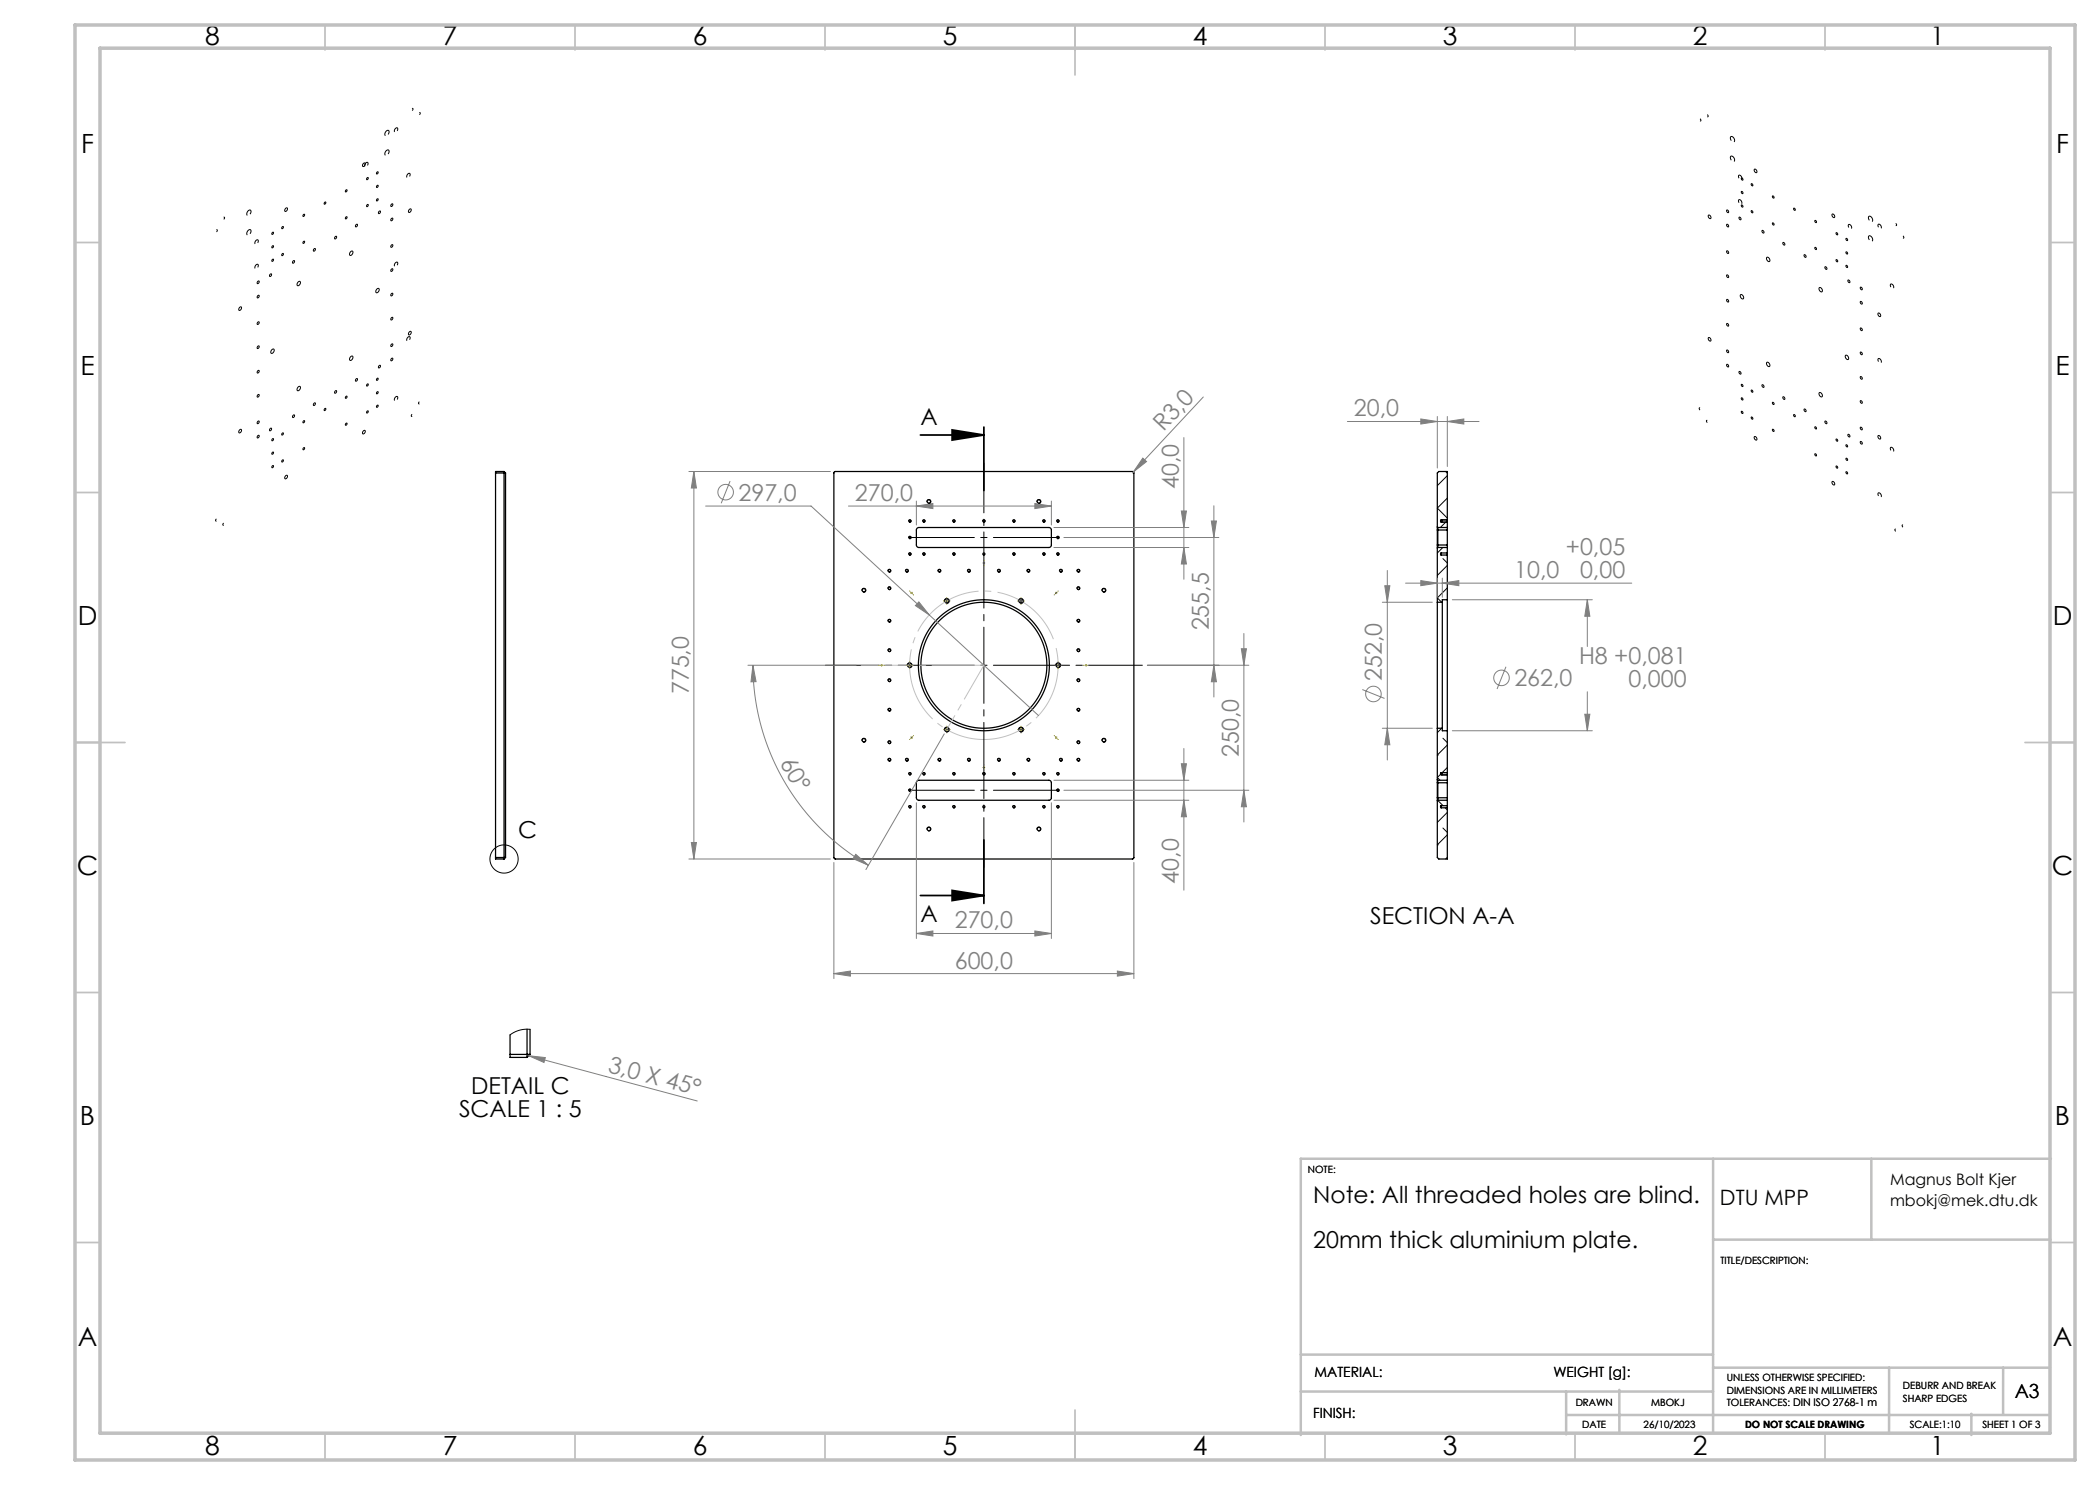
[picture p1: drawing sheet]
<svg xmlns="http://www.w3.org/2000/svg" width="420mm" height="297mm" viewBox="0 0 420 297" stroke-linecap="round" stroke-linejoin="round" font-family="sans-serif">
<g fill="none" stroke="#000" stroke-width=".25">
<path d="M99.1 94.6v76.9M99.1 94.6h2M100.8 94.3v77.5M100.8 94.3h-1.7v.3M100.8 94.3l.3 .3M101.1 94.6v76.9M166.9 94.4l59.6-.1 .2 .1 .1 77.1-.2 .3h-59.5l-.3-.1zM183.4 105.6l.4-.1h26.1l.4 .4v3.2l-.2 .3-.3 .1h-26.1l-.3-.1-.1-.4v-3zM287.5 105.4v.6M287.5 109v.6M287.5 106v3M287.5 109.6v10.9"/>
<path d="M287.5 105.4l.1 .1M287.5 106h2M287.5 109h2M287.6 105.5v4M287.6 105.5h1.9M287.6 109.5h1.9M287.6 109.5l-.1 .1M288.2 110.6v.4M288.2 104v.4M288.2 104h1.3M288.2 104l-.1 .2 .1 .2M288.2 104.4h1.3"/>
<path d="M288.2 110.6h1.3M288.2 110.6l-.1 .2 .1 .2M288.2 111h1.3M288.5 104v.5M289.5 104v.4M289.5 110.6v.4M289.5 120v26.2M289.5 109v.5M289.5 105.5v.5M289.5 104v-9.7h-1.7l-.3 .3v10.8M289.5 104.4v1.1M289.5 106v3"/>
<path d="M289.5 109.5v1.1M289.5 111v9M289.5 120h-1v.5M287.5 120.5v25.2M287.5 120.5h1M288.5 120.5v25.2M183.4 156.2l.4-.1h26.1l.4 .4v3.1l-.2 .3-.3 .2-26.1-.1-.3-.1-.1-.3v-3zM287.5 156v.6M287.5 159.6v.6M287.5 156l.1 .1M287.5 145.7v10.3M287.5 156.6v3"/>
<path d="M287.5 145.7h1M287.5 156.6h2M287.5 159.6h2M287.6 156.1v4M287.6 156.1h1.9M288.2 154.5v.5M288.2 154.5h1.3M288.2 154.5l-.1 .3 .1 .2M288.2 155h1.3M288.5 145.7v.5h1M288.5 154.5v.5M289.5 154.5v.5"/>
<path d="M289.5 156.1v.5M289.5 159.6v.5M289.5 146.2v8.3M289.5 155v1.1M289.5 156.6v3M99.1 171.5v.3h1.7M99.1 171.5h2M101.1 171.5l-.3 .3M287.5 160.2v11.3l.3 .3h1.7v-10.2M287.6 160.1h1.9M287.6 160.1l-.1 .1M288.2 161.1v.5"/>
<path d="M288.2 161.1l-.1 .3 .1 .2M288.2 161.6h1.3M288.2 161.1h1.3M289.5 161.1v.5M289.5 160.1v1M102 210.9v.6h3.4M102 210.9h4M102 207v3.9M105.4 205.8v5.7M106 210.9l-.6 .6M106 205.9v5"/>
<circle cx="172.8" cy="118.1" r=".34"/>
<circle cx="177.9" cy="117.7" r=".25"/>
<circle cx="177.9" cy="114.2" r=".25"/>
<circle cx="181.4" cy="114.2" r=".25"/>
<circle cx="182" cy="107.5" r=".21"/>
<circle cx="182" cy="104.2" r=".21"/>
<circle cx="182" cy="110.8" r=".21"/>
<circle cx="184.8" cy="104.2" r=".21"/>
<circle cx="184.8" cy="110.8" r=".21"/>
<circle cx="185.8" cy="100.3" r=".34"/>
<circle cx="187.9" cy="114.2" r=".25"/>
<circle cx="190.8" cy="104.2" r=".21"/>
<circle cx="190.8" cy="110.8" r=".21"/>
<circle cx="193.8" cy="114.2" r=".25"/>
<circle cx="196.8" cy="104.2" r=".21"/>
<circle cx="196.8" cy="110.8" r=".21"/>
<circle cx="199.8" cy="114.2" r=".25"/>
<circle cx="202.8" cy="104.2" r=".21"/>
<circle cx="202.8" cy="110.8" r=".21"/>
<circle cx="205.7" cy="114.2" r=".25"/>
<circle cx="207.8" cy="100.3" r=".34"/>
<circle cx="208.8" cy="104.2" r=".21"/>
<circle cx="208.8" cy="110.8" r=".21"/>
<circle cx="211.6" cy="107.5" r=".21"/>
<circle cx="211.6" cy="104.2" r=".21"/>
<circle cx="211.6" cy="110.8" r=".21"/>
<circle cx="212.2" cy="114.2" r=".25"/>
<circle cx="215.7" cy="117.7" r=".25"/>
<circle cx="215.7" cy="114.2" r=".25"/>
<circle cx="220.8" cy="118.1" r=".34"/>
<circle cx="177.9" cy="124.2" r=".25"/>
<circle cx="177.9" cy="130.1" r=".25"/>
<circle cx="177.9" cy="136.1" r=".25"/>
<circle cx="181.9" cy="133.1" r=".41"/>
<circle cx="189.4" cy="120.2" r=".42"/>
<circle cx="196.8" cy="133.1" r="12.6"/>
<circle cx="196.8" cy="133.1" r="13.1"/>
<circle cx="204.2" cy="120.2" r=".42"/>
<circle cx="211.6" cy="133.1" r=".41"/>
<circle cx="215.7" cy="130.1" r=".25"/>
<circle cx="215.7" cy="124.2" r=".25"/>
<circle cx="215.7" cy="136.1" r=".25"/>
<circle cx="172.8" cy="148.1" r=".34"/>
<circle cx="177.9" cy="148.5" r=".25"/>
<circle cx="177.9" cy="152" r=".25"/>
<circle cx="177.9" cy="142" r=".25"/>
<circle cx="181.4" cy="152" r=".25"/>
<circle cx="182" cy="154.8" r=".21"/>
<circle cx="182" cy="158.1" r=".21"/>
<circle cx="184.8" cy="154.8" r=".21"/>
<circle cx="187.9" cy="152" r=".25"/>
<circle cx="189.4" cy="145.9" r=".42"/>
<circle cx="190.8" cy="154.8" r=".21"/>
<circle cx="193.8" cy="152" r=".25"/>
<circle cx="196.8" cy="154.8" r=".21"/>
<circle cx="199.8" cy="152" r=".25"/>
<circle cx="202.8" cy="154.8" r=".21"/>
<circle cx="204.2" cy="145.9" r=".42"/>
<circle cx="205.7" cy="152" r=".25"/>
<circle cx="208.8" cy="154.8" r=".21"/>
<circle cx="211.6" cy="154.8" r=".21"/>
<circle cx="211.6" cy="158.1" r=".21"/>
<circle cx="212.2" cy="152" r=".25"/>
<circle cx="215.7" cy="148.5" r=".25"/>
<circle cx="215.7" cy="152" r=".25"/>
<circle cx="215.7" cy="142" r=".25"/>
<circle cx="220.8" cy="148.1" r=".34"/>
<circle cx="182" cy="161.4" r=".21"/>
<circle cx="184.8" cy="161.4" r=".21"/>
<circle cx="185.8" cy="165.8" r=".34"/>
<circle cx="190.8" cy="161.4" r=".21"/>
<circle cx="196.8" cy="161.4" r=".21"/>
<circle cx="202.8" cy="161.4" r=".21"/>
<circle cx="207.8" cy="165.8" r=".34"/>
<circle cx="208.8" cy="161.4" r=".21"/>
<circle cx="211.6" cy="161.4" r=".21"/>
</g>
<g fill="none" stroke="#000" stroke-width=".2">
<path d="M69.2 38a.17 .17 0 0 1 .2 .1 .17 .17 0 0 1-.1 .2 .17 .17 0 0 1-.2-.1zM72.7 32.7l.1-.1a.35 .35 0 0 1 .3 .5 .35 .35 0 0 1-.5 .2l-.1-.3zM73.4 35.6a.17 .17 0 0 1 .2 .1 .17 .17 0 0 1-.1 .2 .17 .17 0 0 1-.2-.1zM75.4 37.1a.17 .17 0 0 1 .2 .1 .17 .17 0 0 1-.1 .2 .17 .17 0 0 1-.2-.1zM75.4 39.8a.17 .17 0 0 1 .2 .1 .17 .17 0 0 1-.1 .2 .17 .17 0 0 1-.2-.1zM75.4 34.4a.17 .17 0 0 1 .2 .1 .17 .17 0 0 1-.1 .2 .17 .17 0 0 1-.2 0zM348.3 38.3h.1a.22 .22 0 0 1 .3 .2 .22 .22 0 0 1-.3 .2 .22 .22 0 0 1-.2-.3zM348.3 35.6h.1a.22 .22 0 0 1 .3 .2 .22 .22 0 0 1-.3 .2 .22 .22 0 0 1-.2-.3zM350.3 36.7l.1 .1a.22 .22 0 0 1 .3 .2 .22 .22 0 0 1-.3 .2 .22 .22 0 0 1-.2-.3zM350.9 33.8a.38 .38 0 0 1 .4 .3 .38 .38 0 0 1-.1 .4l-.3-.2zM354.5 39.2h.1a.22 .22 0 0 1 .3 .2 .22 .22 0 0 1-.3 .2 .22 .22 0 0 1-.1-.3zM51.6 56.3a.22 .22 0 0 1 .3 .1 .22 .22 0 0 1-.2 .3l-.3-.1z"/>
<path d="M51.6 59.1a.22 .22 0 0 1 .2 .3 .22 .22 0 0 1-.4 0zM54.1 54.8a.25 .25 0 0 1 .2 .3 .25 .25 0 0 1-.4 .2zM54.5 49.2a.17 .17 0 0 1 .2 .1 .17 .17 0 0 1-.1 .2 .17 .17 0 0 1-.2-.1zM54.5 46.5a.17 .17 0 0 1 .2 .1 .17 .17 0 0 1-.1 .2 .17 .17 0 0 1-.2-.1zM54.5 51.9a.17 .17 0 0 1 .2 .1 .17 .17 0 0 1-.1 .2 .17 .17 0 0 1-.2-.1zM56.5 45.4a.17 .17 0 0 1 .2 .1 .17 .17 0 0 1-.2 .2 .17 .17 0 0 1-.2-.1zM56.5 50.7a.17 .17 0 0 1 .2 .2 .17 .17 0 0 1-.2 .2 .17 .17 0 0 1-.2-.1zM57.1 41.7l.1-.1a.35 .35 0 0 1 .3 .4 .35 .35 0 0 1-.5 .3l-.1-.3zM58.7 52.2a.25 .25 0 0 1 .2 .3 .25 .25 0 0 1-.4 .1zM59.6 56.4l.1-.1a.28 .28 0 0 1 .4 .1 .28 .28 0 0 1-.1 .4 .33 .33 0 0 1-.5 .3 .33 .33 0 0 1 0-.5zM60.7 48.3a.17 .17 0 0 1 .2 .1 .17 .17 0 0 1-.1 .2 .17 .17 0 0 1-.2-.1zM60.7 42.9a.17 .17 0 0 1 .2 .1 .17 .17 0 0 1-.1 .2 .17 .17 0 0 1-.2-.1z"/>
<path d="M62.8 49.8a.25 .25 0 0 1 .3 .3 .25 .25 0 0 1-.4 .1zM64.9 40.5a.17 .17 0 0 1 .2 .1 .17 .17 0 0 1-.1 .2 .17 .17 0 0 1-.2-.1zM67.1 47.3a.25 .25 0 0 1 .2 .3 .25 .25 0 0 1-.4 .1zM69.2 43.4a.17 .17 0 0 1 .2 .1 .17 .17 0 0 1-.1 .2 .17 .17 0 0 1-.2-.1zM70.1 50.3h.1a.29 .29 0 0 1 .4 .1 .29 .29 0 0 1-.1 .4 .33 .33 0 0 1-.5 .3 .33 .33 0 0 1 0-.6zM71.2 44.9a.25 .25 0 0 1 .3 .3 .25 .25 0 0 1-.4 .1zM73.4 40.9a.17 .17 0 0 1 .2 .2 .17 .17 0 0 1-.1 .2 .17 .17 0 0 1-.2-.1zM75.4 57.8l.1-.1a.29 .29 0 0 1 .4 .1 .29 .29 0 0 1-.2 .4 .33 .33 0 0 1-.5 .3 .33 .33 0 0 1 .1-.6zM75.8 42.3l.1-.1a.22 .22 0 0 1 .1 .3 .22 .22 0 0 1-.3 .1zM78.3 49a.25 .25 0 0 1 .3 .3 .25 .25 0 0 1-.4 .1zM78.3 58.7a.25 .25 0 0 1 .3 .3 .25 .25 0 0 1-.4 .1zM78.3 43.7a.22 .22 0 0 1 .3 .1 .22 .22 0 0 1-.2 .3 .18 .18 0 0 1-.3 0 .18 .18 0 0 1 .1-.3z"/>
<path d="M78.3 53.8a.22 .22 0 0 1 .3 .1 .22 .22 0 0 1-.2 .3 .18 .18 0 0 1-.3 0 .18 .18 0 0 1 .1-.3zM78.3 40.8a.25 .25 0 0 1 .3 .3 .25 .25 0 0 1-.4 .2zM81.8 41.9l.2-.1a.35 .35 0 0 1 .3 .4 .35 .35 0 0 1-.5 .3l-.1-.3zM341.7 43a.38 .38 0 0 1 .4 .3 .38 .38 0 0 1-.1 .4l-.3-.3zM345.3 42a.25 .25 0 0 1 .4 .2 .25 .25 0 0 1-.2 .3zM345.3 44.9a.25 .25 0 0 1 .4 .1 .25 .25 0 0 1-.2 .4zM345.3 50.2a.25 .25 0 0 1 .4 .1 .25 .25 0 0 1-.2 .4zM345.3 59.9a.25 .25 0 0 1 .4 .2 .25 .25 0 0 1-.2 .3zM345.3 55a.25 .25 0 0 1 .4 .2 .25 .25 0 0 1-.2 .3zM347.8 43.5a.25 .25 0 0 1 .4 .1 .25 .25 0 0 1-.2 .3zM348.1 59a.46 .46 0 0 1 .5 .2 .46 .46 0 0 1-.1 .6l-.4-.4zM348.3 41h.1a.22 .22 0 0 1 .3 .2 .22 .22 0 0 1-.3 .2 .22 .22 0 0 1-.2-.3z"/>
<path d="M350.3 42.1h.1a.22 .22 0 0 1 .3 .3 .22 .22 0 0 1-.3 .2 .22 .22 0 0 1-.2-.3zM352.4 46.1a.25 .25 0 0 1 .4 .2 .25 .25 0 0 1-.2 .3zM353.4 51.5a.49 .49 0 0 1 .5 .2 .49 .49 0 0 1-.1 .6l-.4-.3zM354.5 44.6h.1a.22 .22 0 0 1 .3 .2 .22 .22 0 0 1-.3 .2 .22 .22 0 0 1-.1-.3zM356.6 48.5a.25 .25 0 0 1 .3 .2 .25 .25 0 0 1-.1 .3zM358.8 41.6h.1a.22 .22 0 0 1 .2 .3 .22 .22 0 0 1-.2 .2 .22 .22 0 0 1-.2-.3zM360.8 51a.25 .25 0 0 1 .4 .1 .25 .25 0 0 1-.2 .3zM363 49.5h.1a.22 .22 0 0 1 .3 .2 .22 .22 0 0 1-.3 .2 .22 .22 0 0 1-.1-.3zM363 44.1h.1a.22 .22 0 0 1 .3 .2 .22 .22 0 0 1-.3 .2 .22 .22 0 0 1-.1-.3zM363.9 57.5a.49 .49 0 0 1 .5 .3 .49 .49 0 0 1-.1 .6l-.4-.3zM365 53.4a.25 .25 0 0 1 .3 .1 .25 .25 0 0 1-.1 .4zM366.4 42.8a.38 .38 0 0 1 .5 .3 .38 .38 0 0 1-.2 .4l-.3-.3z"/>
<path d="M367.2 46.5h.2a.22 .22 0 0 1 .2 .3 .22 .22 0 0 1-.2 .2 .22 .22 0 0 1-.2-.3zM367.2 51.9h.2a.22 .22 0 0 1 .2 .3 .22 .22 0 0 1-.2 .2 .22 .22 0 0 1-.2-.3zM369.2 50.4h.2a.22 .22 0 0 1 .2 .2 .22 .22 0 0 1-.3 .2 .22 .22 0 0 1-.1-.3zM369.2 53.1h.2a.22 .22 0 0 1 .2 .2 .22 .22 0 0 1-.3 .2 .22 .22 0 0 1-.1-.3zM369.2 47.7h.2a.22 .22 0 0 1 .2 .2 .22 .22 0 0 1-.3 .2 .22 .22 0 0 1-.1-.3zM369.6 56a.25 .25 0 0 1 .3 .2 .25 .25 0 0 1-.1 .3zM372.1 57.5a.25 .25 0 0 1 .3 .1 .25 .25 0 0 1-.1 .3zM47.9 61.5l.1-.1a.35 .35 0 0 1 .3 .4 .35 .35 0 0 1-.4 .3l-.2-.2zM51.6 64.4a.22 .22 0 0 1 .2 .3 .22 .22 0 0 1-.4 0zM51.6 74.1a.25 .25 0 0 1 .2 .4 .25 .25 0 0 1-.3 .1zM51.6 79v-.1a.22 .22 0 0 1 .2 .3 .22 .22 0 0 1-.4 .1zM51.6 69.2a.22 .22 0 0 1 .3 .2 .22 .22 0 0 1-.2 .2h-.3z"/>
<path d="M54.4 70l.1-.2a.31 .31 0 0 1 .4 .2 .31 .31 0 0 1-.2 .4l-.2 .2a.29 .29 0 0 1-.4-.1 .29 .29 0 0 1 .1-.4zM59.6 77.4l.1-.1a.3 .3 0 0 1 .4 .2 .3 .3 0 0 1-.1 .4l-.2 .2a.29 .29 0 0 1-.4-.1 .29 .29 0 0 1 .1-.4zM67.1 78.2a.25 .25 0 0 1 .2 .3 .25 .25 0 0 1-.4 .1zM69.2 79.3a.17 .17 0 0 1 .2 .1 .17 .17 0 0 1-.1 .2 .17 .17 0 0 1-.2-.1zM70.2 71.3a.3 .3 0 0 1 .4 .1 .3 .3 0 0 1-.1 .4 .34 .34 0 0 1-.5 .2 .34 .34 0 0 1 0-.5zM71.2 75.8a.22 .22 0 0 1 .4 .1 .22 .22 0 0 1-.3 .3 .18 .18 0 0 1-.2 0 .18 .18 0 0 1 0-.3zM73.4 76.8a.17 .17 0 0 1 .2 .2 .17 .17 0 0 1-.1 .2 .17 .17 0 0 1-.2-.1zM75.4 78.4a.17 .17 0 0 1 .2 .1 .17 .17 0 0 1-.1 .2 .17 .17 0 0 1-.2-.1zM75.4 75.7a.17 .17 0 0 1 .2 .1 .17 .17 0 0 1-.1 .2 .17 .17 0 0 1-.2-.1zM75.8 73.1h.1a.22 .22 0 0 1 .1 .3 .22 .22 0 0 1-.3 0zM78.3 71.7a.25 .25 0 0 1 .3 .3 .25 .25 0 0 1-.4 .1zM78.3 68.8a.25 .25 0 0 1 .3 .3 .25 .25 0 0 1-.4 .2z"/>
<path d="M78.3 63.5a.25 .25 0 0 1 .3 .3 .25 .25 0 0 1-.4 .2zM81.8 66.4l.2-.1a.35 .35 0 0 1 .3 .4 .35 .35 0 0 1-.5 .3l-.1-.3zM341.7 67.5a.38 .38 0 0 1 .4 .3 .38 .38 0 0 1-.1 .4l-.3-.3zM345.3 64.7a.25 .25 0 0 1 .4 .2 .25 .25 0 0 1-.2 .3zM345.3 70a.25 .25 0 0 1 .4 .2 .25 .25 0 0 1-.2 .3zM345.3 72.9a.25 .25 0 0 1 .4 .1 .25 .25 0 0 1-.2 .4zM347.8 74.3a.25 .25 0 0 1 .4 .2 .25 .25 0 0 1-.2 .3zM348.3 79.6h.1a.22 .22 0 0 1 .3 .2 .22 .22 0 0 1-.3 .2 .22 .22 0 0 1-.2-.3zM348.3 76.9h.1a.22 .22 0 0 1 .3 .2 .22 .22 0 0 1-.3 .2 .22 .22 0 0 1-.2-.3zM350.3 78h.1a.22 .22 0 0 1 .3 .3 .22 .22 0 0 1-.3 .2 .22 .22 0 0 1-.2-.3zM352.4 77a.25 .25 0 0 1 .4 .1 .25 .25 0 0 1-.2 .4zM353.4 72.5a.48 .48 0 0 1 .5 .3 .48 .48 0 0 1-.1 .5l-.5-.4z"/>
<path d="M356.6 79.4a.25 .25 0 0 1 .3 .1 .25 .25 0 0 1-.1 .4zM363.9 78.5a.49 .49 0 0 1 .5 .3 .49 .49 0 0 1-.1 .6l-.5-.4zM369.1 71.1a.49 .49 0 0 1 .5 .2 .49 .49 0 0 1-.1 .6l-.4-.4zM372.1 65.6a.25 .25 0 0 1 .3 .2 .25 .25 0 0 1-.1 .3zM372.1 75.3a.25 .25 0 0 1 .3 .2 .25 .25 0 0 1-.1 .3zM372.1 60.3a.25 .25 0 0 1 .3 .2 .25 .25 0 0 1-.1 .3zM372.1 70.4a.25 .25 0 0 1 .3 .2 .25 .25 0 0 1-.1 .3zM375.6 62.6a.38 .38 0 0 1 .5 .3 .38 .38 0 0 1-.2 .4l-.3-.3zM47.9 86l.1-.1a.35 .35 0 0 1 .3 .4 .35 .35 0 0 1-.4 .3l-.2-.2zM51.6 84.3v-.1a.22 .22 0 0 1 .2 .4 .22 .22 0 0 1-.4 0zM51.6 87.1a.22 .22 0 0 1 .3 .2 .22 .22 0 0 1-.2 .2h-.3zM54.1 85.7a.25 .25 0 0 1 .2 .3 .25 .25 0 0 1-.4 .1z"/>
<path d="M54.5 90.5a.17 .17 0 0 1 .2 .1 .17 .17 0 0 1-.1 .2 .17 .17 0 0 1-.2-.1zM54.5 87.8a.17 .17 0 0 1 .2 .1 .17 .17 0 0 1-.1 .2 .17 .17 0 0 1-.2-.1zM54.5 93.2a.17 .17 0 0 1 .2 .1 .17 .17 0 0 1-.1 .2 .17 .17 0 0 1-.2-.1zM56.5 86.6a.17 .17 0 0 1 .2 .2 .17 .17 0 0 1-.2 .2 .17 .17 0 0 1-.2-.1zM56.5 92a.17 .17 0 0 1 .2 .1 .17 .17 0 0 1-.2 .2 .17 .17 0 0 1-.2 0zM57.1 95.2l.1-.1a.35 .35 0 0 1 .3 .4 .35 .35 0 0 1-.5 .3l-.1-.3zM58.7 83a.25 .25 0 0 1 .2 .4 .25 .25 0 0 1-.4 .1zM60.7 84.2a.17 .17 0 0 1 .2 .1 .17 .17 0 0 1-.1 .2 .17 .17 0 0 1-.2-.1zM60.7 89.6a.17 .17 0 0 1 .2 .1 .17 .17 0 0 1-.1 .2 .17 .17 0 0 1-.2-.1zM62.8 80.6a.25 .25 0 0 1 .3 .3 .25 .25 0 0 1-.4 .2zM64.9 81.7a.17 .17 0 0 1 .2 .2 .17 .17 0 0 1-.1 .2 .17 .17 0 0 1-.2-.1zM69.2 84.7a.17 .17 0 0 1 .2 .1 .17 .17 0 0 1-.1 .2 .17 .17 0 0 1-.2-.1z"/>
<path d="M72.7 86.2l.1-.1a.35 .35 0 0 1 .3 .4 .35 .35 0 0 1-.5 .3l-.1-.3zM73.4 82.2a.17 .17 0 0 1 .2 .1 .17 .17 0 0 1-.1 .2 .17 .17 0 0 1-.2 0zM75.4 81.1a.17 .17 0 0 1 .2 .1 .17 .17 0 0 1-.1 .2 .17 .17 0 0 1-.2-.1zM289.1 94.3l.4 .3M289.5 95.1l-2 2M289.5 99.6l-2 2 2 2M348.3 82.3h.1a.22 .22 0 0 1 .3 .2 .22 .22 0 0 1-.3 .2 .22 .22 0 0 1-.2-.3zM350.3 83.4h.1a.22 .22 0 0 1 .3 .2 .22 .22 0 0 1-.3 .3 .22 .22 0 0 1-.2-.4zM350.9 87.3a.38 .38 0 0 1 .4 .3 .38 .38 0 0 1-.1 .4l-.3-.3zM354.5 80.5h.1a.22 .22 0 0 1 .3 .2 .22 .22 0 0 1-.3 .2 .22 .22 0 0 1-.1-.3zM354.5 85.9h.1a.22 .22 0 0 1 .3 .2 .22 .22 0 0 1-.3 .2 .22 .22 0 0 1-.1-.3zM358.8 82.9h.1a.22 .22 0 0 1 .2 .3 .22 .22 0 0 1-.2 .2 .22 .22 0 0 1-.2-.3z"/>
<path d="M360.8 81.8a.25 .25 0 0 1 .4 .2 .25 .25 0 0 1-.2 .3zM363 85.4h.1a.22 .22 0 0 1 .3 .2 .22 .22 0 0 1-.3 .2 .22 .22 0 0 1-.1-.3zM363 90.8h.1a.22 .22 0 0 1 .3 .2 .22 .22 0 0 1-.3 .2 .22 .22 0 0 1-.1-.3zM365 84.2a.25 .25 0 0 1 .3 .2 .25 .25 0 0 1-.1 .3zM366.4 96.3a.38 .38 0 0 1 .5 .2 .38 .38 0 0 1-.2 .5l-.3-.3zM367.2 87.8h.2a.22 .22 0 0 1 .2 .3 .22 .22 0 0 1-.2 .2 .22 .22 0 0 1-.2-.3zM367.2 93.2h.2a.22 .22 0 0 1 .2 .2 .22 .22 0 0 1-.2 .2 .22 .22 0 0 1-.2-.3zM369.2 91.7h.2a.22 .22 0 0 1 .2 .2 .22 .22 0 0 1-.3 .2 .22 .22 0 0 1-.1-.3zM369.2 89h.2a.22 .22 0 0 1 .2 .2 .22 .22 0 0 1-.3 .2 .22 .22 0 0 1-.1-.3zM369.2 94.3l.2 .1a.22 .22 0 0 1 .2 .2 .22 .22 0 0 1-.3 .2 .22 .22 0 0 1-.1-.3zM369.6 86.9a.25 .25 0 0 1 .3 .1 .25 .25 0 0 1-.1 .4zM372.1 88.3a.25 .25 0 0 1 .3 .2 .25 .25 0 0 1-.1 .3z"/>
<path d="M372.1 85.5a.25 .25 0 0 1 .3 .1 .25 .25 0 0 1-.1 .3zM372.1 80.2a.25 .25 0 0 1 .3 .1 .25 .25 0 0 1-.1 .3zM375.6 87.1a.38 .38 0 0 1 .5 .2 .38 .38 0 0 1-.2 .5l-.3-.3zM172.4 118.2a.4 .4 0 0 1 .3-.5 .4 .4 0 0 1 .5 .4 .4 .4 0 0 1-.5 .3M177.6 114.2a.3 .3 0 0 1 .2-.3 .3 .3 0 0 1 .4 .3 .3 .3 0 0 1-.4 .2M177.6 117.7a.3 .3 0 0 1 .2-.3 .3 .3 0 0 1 .4 .3 .3 .3 0 0 1-.4 .2M181.1 114.2a.3 .3 0 0 1 .2-.3 .3 .3 0 0 1 .4 .3 .3 .3 0 0 1-.4 .2M181.7 107.6a.25 .25 0 0 1 .3-.3 .25 .25 0 0 1 .2 .2 .25 .25 0 0 1-.3 .2M181.7 104.3a.25 .25 0 0 1 .3-.3 .25 .25 0 0 1 .2 .2 .25 .25 0 0 1-.3 .2M181.7 110.9a.25 .25 0 0 1 .3-.3 .25 .25 0 0 1 .2 .2 .25 .25 0 0 1-.3 .2M184.5 104.3a.25 .25 0 0 1 .3-.3 .25 .25 0 0 1 .2 .2 .25 .25 0 0 1-.3 .2M184.5 110.9a.25 .25 0 0 1 .3-.3 .25 .25 0 0 1 .2 .2 .25 .25 0 0 1-.3 .2"/>
<path d="M185.4 100.4a.4 .4 0 0 1 .3-.5 .4 .4 0 0 1 .5 .4 .4 .4 0 0 1-.5 .4M187.6 114.2a.3 .3 0 0 1 .2-.3 .3 .3 0 0 1 .4 .3 .3 .3 0 0 1-.4 .2M190.5 110.9a.25 .25 0 0 1 .3-.3 .25 .25 0 0 1 .2 .2 .25 .25 0 0 1-.3 .2M190.5 104.3a.25 .25 0 0 1 .3-.3 .25 .25 0 0 1 .2 .2 .25 .25 0 0 1-.3 .2M193.5 114.2a.3 .3 0 0 1 .2-.3 .3 .3 0 0 1 .4 .3 .3 .3 0 0 1-.4 .2M196.5 104.3a.25 .25 0 0 1 .3-.3 .25 .25 0 0 1 .2 .2 .25 .25 0 0 1-.3 .2M199.5 114.2a.3 .3 0 0 1 .2-.3 .3 .3 0 0 1 .4 .3 .3 .3 0 0 1-.4 .2M202.5 110.9a.25 .25 0 0 1 .3-.3 .25 .25 0 0 1 .2 .2 .25 .25 0 0 1-.3 .2M202.5 104.3a.25 .25 0 0 1 .3-.3 .25 .25 0 0 1 .2 .2 .25 .25 0 0 1-.3 .2M205.4 114.2a.3 .3 0 0 1 .2-.3 .3 .3 0 0 1 .4 .3 .3 .3 0 0 1-.4 .2M207.4 100.4a.4 .4 0 0 1 .3-.5 .4 .4 0 0 1 .5 .4 .4 .4 0 0 1-.5 .4M208.5 104.3a.25 .25 0 0 1 .3-.3 .25 .25 0 0 1 .2 .2 .25 .25 0 0 1-.3 .2"/>
<path d="M208.5 110.9a.25 .25 0 0 1 .3-.3 .25 .25 0 0 1 .2 .2 .25 .25 0 0 1-.3 .2M211.3 107.6a.25 .25 0 0 1 .3-.3 .25 .25 0 0 1 .2 .2 .25 .25 0 0 1-.3 .2M211.3 110.9a.25 .25 0 0 1 .3-.3 .25 .25 0 0 1 .2 .2 .25 .25 0 0 1-.3 .2M211.3 104.3a.25 .25 0 0 1 .3-.3 .25 .25 0 0 1 .2 .2 .25 .25 0 0 1-.3 .2M211.9 114.2a.3 .3 0 0 1 .2-.3 .3 .3 0 0 1 .4 .3 .3 .3 0 0 1-.4 .2M215.4 117.7a.3 .3 0 0 1 .2-.3 .3 .3 0 0 1 .4 .3 .3 .3 0 0 1-.4 .2M215.4 114.2a.3 .3 0 0 1 .2-.3 .3 .3 0 0 1 .4 .3 .3 .3 0 0 1-.4 .2M220.4 118.2a.4 .4 0 0 1 .3-.5 .4 .4 0 0 1 .5 .4 .4 .4 0 0 1-.5 .3M288.5 104.5h1M288.5 104h1M288.6 109.5l-1.1 1.1M288.6 111.7l.9 .9"/>
<path d="M289.2 104.4l-1.1 1.1M289.5 113.1l-2 2M289.5 117.6l-2 2 .8 .9M177.6 124.2a.3 .3 0 0 1 .2-.3 .3 .3 0 0 1 .4 .3 .3 .3 0 0 1-.4 .2M177.6 136.1a.3 .3 0 0 1 .2-.3 .3 .3 0 0 1 .4 .3 .3 .3 0 0 1-.4 .2M177.6 130.1a.3 .3 0 0 1 .2-.3 .3 .3 0 0 1 .4 .3 .3 .3 0 0 1-.4 .2M181.5 133.2a.49 .49 0 0 1 .4-.6 .49 .49 0 0 1 .5 .5 .49 .49 0 0 1-.6 .4M188.9 120.3a.49 .49 0 0 1 .4-.6 .49 .49 0 0 1 .5 .5 .49 .49 0 0 1-.6 .5M203.7 120.3a.49 .49 0 0 1 .5-.6 .49 .49 0 0 1 .5 .5 .49 .49 0 0 1-.6 .5M211.2 133.2a.49 .49 0 0 1 .4-.6 .49 .49 0 0 1 .5 .5 .49 .49 0 0 1-.6 .4M215.4 124.2a.3 .3 0 0 1 .2-.3 .3 .3 0 0 1 .4 .3 .3 .3 0 0 1-.4 .2M215.4 136.1a.3 .3 0 0 1 .2-.3 .3 .3 0 0 1 .4 .3 .3 .3 0 0 1-.4 .2"/>
<path d="M215.4 130.1a.3 .3 0 0 1 .2-.3 .3 .3 0 0 1 .4 .3 .3 .3 0 0 1-.4 .2M172.4 148.2a.4 .4 0 0 1 .3-.5 .4 .4 0 0 1 .5 .4 .4 .4 0 0 1-.5 .3M177.6 142a.3 .3 0 0 1 .2-.3 .3 .3 0 0 1 .4 .3 .3 .3 0 0 1-.4 .2M177.6 148.5a.3 .3 0 0 1 .2-.3 .3 .3 0 0 1 .4 .3 .3 .3 0 0 1-.4 .2M177.6 152a.3 .3 0 0 1 .2-.3 .3 .3 0 0 1 .4 .3 .3 .3 0 0 1-.4 .2M181.1 152a.3 .3 0 0 1 .2-.3 .3 .3 0 0 1 .4 .3 .3 .3 0 0 1-.4 .2M181.7 158.1a.25 .25 0 0 1 .3-.3 .25 .25 0 0 1 .2 .3 .25 .25 0 0 1-.3 .2M181.7 154.8a.25 .25 0 0 1 .3-.3 .25 .25 0 0 1 .2 .3 .25 .25 0 0 1-.3 .2M184.5 154.8a.25 .25 0 0 1 .3-.3 .25 .25 0 0 1 .2 .3 .25 .25 0 0 1-.3 .2M187.6 152a.3 .3 0 0 1 .2-.3 .3 .3 0 0 1 .4 .3 .3 .3 0 0 1-.4 .2M188.9 146a.49 .49 0 0 1 .4-.6 .49 .49 0 0 1 .5 .6 .49 .49 0 0 1-.6 .4M190.5 154.8a.25 .25 0 0 1 .3-.3 .25 .25 0 0 1 .2 .3 .25 .25 0 0 1-.3 .2"/>
<path d="M193.5 152a.3 .3 0 0 1 .2-.3 .3 .3 0 0 1 .4 .3 .3 .3 0 0 1-.4 .2M196.5 154.8a.25 .25 0 0 1 .3-.3 .25 .25 0 0 1 .2 .3 .25 .25 0 0 1-.3 .2M199.5 152a.3 .3 0 0 1 .2-.3 .3 .3 0 0 1 .4 .3 .3 .3 0 0 1-.4 .2M202.5 154.8a.25 .25 0 0 1 .3-.3 .25 .25 0 0 1 .2 .3 .25 .25 0 0 1-.3 .2M203.7 146a.49 .49 0 0 1 .5-.6 .49 .49 0 0 1 .5 .6 .49 .49 0 0 1-.6 .4M205.4 152a.3 .3 0 0 1 .2-.3 .3 .3 0 0 1 .4 .3 .3 .3 0 0 1-.4 .2M208.5 154.8a.25 .25 0 0 1 .3-.3 .25 .25 0 0 1 .2 .3 .25 .25 0 0 1-.3 .2M211.3 158.1a.25 .25 0 0 1 .3-.3 .25 .25 0 0 1 .2 .3 .25 .25 0 0 1-.3 .2M211.3 154.8a.25 .25 0 0 1 .3-.3 .25 .25 0 0 1 .2 .3 .25 .25 0 0 1-.3 .2M211.9 152a.3 .3 0 0 1 .2-.3 .3 .3 0 0 1 .4 .3 .3 .3 0 0 1-.4 .2M215.4 152a.3 .3 0 0 1 .2-.3 .3 .3 0 0 1 .4 .3 .3 .3 0 0 1-.4 .2M215.4 148.5a.3 .3 0 0 1 .2-.3 .3 .3 0 0 1 .4 .3 .3 .3 0 0 1-.4 .2"/>
<path d="M215.4 142a.3 .3 0 0 1 .2-.3 .3 .3 0 0 1 .4 .3 .3 .3 0 0 1-.4 .2M220.4 148.2a.4 .4 0 0 1 .3-.5 .4 .4 0 0 1 .5 .4 .4 .4 0 0 1-.5 .3M287.5 151h.1M288.1 154.8l-.6 .7 .5 .6M288.3 145.7l-.8 .8M288.5 155h1M288.5 154.5h1M288.6 147.6l.9 .9M289.5 149l-2 2M289.5 153.5l-1.1 1M181.7 161.4a.25 .25 0 0 1 .3-.3 .25 .25 0 0 1 .2 .3 .25 .25 0 0 1-.3 .2M184.5 161.4a.25 .25 0 0 1 .3-.3 .25 .25 0 0 1 .2 .3 .25 .25 0 0 1-.3 .2"/>
<path d="M185.4 165.9a.4 .4 0 0 1 .3-.5 .4 .4 0 0 1 .5 .4 .4 .4 0 0 1-.5 .4M190.5 161.4a.25 .25 0 0 1 .3-.3 .25 .25 0 0 1 .2 .3 .25 .25 0 0 1-.3 .2M202.5 161.4a.25 .25 0 0 1 .3-.3 .25 .25 0 0 1 .2 .3 .25 .25 0 0 1-.3 .2M207.4 165.9a.4 .4 0 0 1 .3-.5 .4 .4 0 0 1 .5 .4 .4 .4 0 0 1-.5 .4M208.5 161.4a.25 .25 0 0 1 .3-.3 .25 .25 0 0 1 .2 .3 .25 .25 0 0 1-.3 .2M211.3 161.4a.25 .25 0 0 1 .3-.3 .25 .25 0 0 1 .2 .3 .25 .25 0 0 1-.3 .2M287.5 169h.1M287.5 160.1l1.1 1M288.6 165.6l.9 .9M289 161.6l.5 .4M289.5 162.5l-2 2M289.5 167l-2 2"/>
<path d="M289.5 171.5l-.4 .3M106 205.9h-1.1l-1 .2-1.9 .9"/>
<circle cx="100.8" cy="171.8" r="2.82"/>
</g>
<g fill="none" stroke="#808080" stroke-width=".2">
<path d="M240.7 79.4l-14 15M137.8 94.3h28.3M138.8 94.3v77.5M138.8 94.3l.5 3.3h-1zM146 96.2l-1.8 4.5M226.7 94.4l-.2 .2M228.6 91.6l.7 .7-2.6 2.1zM236.8 87.5v28.4M269.5 84.3h26.3M284.2 83.8l3.3 .5-3.3 .5zM287.5 83.3v10.3M289.5 84.3l3.3-.5v1z"/>
<path d="M289.5 83.3v10M141.1 101.2h21.1l23.7 21.8M169.7 101.2h40.6M183.3 101.2l3.3-.5v1zM183.3 100.2v4.8M207 100.7l3.3 .5-3.3 .5zM210.3 100.2v4.8M210.8 109.5h27M210.8 105.5h27M212.8 107.5h31M236.3 102.2h1l-.5 3.3zM236.8 109.5l.5 3.3h-1z"/>
<path d="M242.3 104.2h1l-.5 3.3zM242.8 101.2v38.2M277 117.1h1l-.5 3.4zM277.5 114.1v37.9M281.1 116.6h45.3M284.2 116.1l3.3 .5-3.3 .5zM287.5 115.6v3.9M288.5 116.6l3.3-.5v1zM288.5 115.6v3.9M290.5 120h28M317.5 120l.5 3.3h-1zM317.5 120v9.3"/>
<path d="M149.6 133.1h21.6M150.6 133.1l.6 3.2-1 .1zM150.6 133.1a46.2 46.2 0 0 0 23.1 40M183.8 120.4l2.1 2.6-2.8-1.9zM185.9 123l21.8 20.1M229.5 133.1h20.3M242.8 133.1l.5 3.3h-1zM248.3 129.7h1l-.5 3.4zM248.8 126.7v37.7M272.5 137.9l4.4 1.8M276.5 120.5h10M301.2 133.4l-1.8 4.4"/>
<path d="M317.5 138.4v7.8M188.9 146.8l-15.7 27.1M210.8 156.1h27M212.8 158.1h37M236.3 152.7h1l-.5 3.4zM236.8 149.7v28.3M248.8 158.1l.5 3.3h-1zM276.5 145.7h10M277.5 145.7l.5 3.3h-1zM290.5 146.2h28M317 142.8h1l-.5 3.4zM137.8 171.8h28.3"/>
<path d="M138.3 168.5h1l-.5 3.3zM166.8 172.5v23.2M171.2 170.9l2.5 2.2-3.1-1.4zM183.3 160.6v27.1M210.3 160.6v27.1M210.8 160.1h27M226.8 172.5v23.2M236.8 160.1l.5 3.3h-1zM166.8 194.7l3.3-.5v1zM166.8 194.7h60M183.3 186.7l3.3-.5v1zM183.3 186.7h27"/>
<path d="M207 186.2l3.3 .5-3.3 .5zM223.5 194.2l3.3 .5-3.3 .5zM105.7 211.1l3.4 .4-.3 1zM105.7 211.1l33.7 9.1"/>
<circle cx="145.1" cy="98.4" r="1.56"/>
<circle cx="274.7" cy="138.8" r="1.56"/>
<circle cx="300.3" cy="135.6" r="1.56"/>
</g>
<path d="M184.1 87h12.7M190.4 86l6.4 1-6.4 1zM196.8 85.4v12.7M184.1 179.1h12.7M190.4 178.1l6.4 1-6.4 1zM196.8 168v12.7" fill="none" stroke="#000" stroke-width=".35"/>
<path d="M211 128.7a14.8 14.8 0 0 0-24.8-6 14.8 14.8 0 0 0 6.5 24.6 14.8 14.8 0 0 0 18.6-17.5l-.3-1.1" fill="none" stroke="#c0c0c0" stroke-width=".2" stroke-dasharray="15.2 1.3 1.3 1.3" stroke-dashoffset="-.9" stroke-linecap="butt"/>
<g fill="none" stroke="#808000" stroke-width=".2" stroke-dasharray="15.2 1.3 1.3 1.3" stroke-linecap="butt">
<path d="M182.3 118.6l-.2 .2M182.3 118.6l.2-.2M196.8 112.6h-.3M196.8 112.6h.2M176.3 133.1v.2M176.3 133.1v-.3M217.2 133.1v-.3M217.2 133.1v.2M182.3 147.5l.2 .2M182.3 147.5l-.2-.2M196.8 153.5h.2M196.8 153.5h-.3"/>
<path d="M211.2 147.5l.2-.2M211.2 147.5l-.1 .2"/>
</g>
<g fill="none" stroke="#808000" stroke-width=".2">
<path d="M189.4 119.9v.5M204.2 119.9v.5M211.1 118.4l.3 .4M211.4 118.4l-.3 .4M181.7 133.1h.5M181.9 132.8v.5M189.1 120.2h.5M204 120.2h.5M211.4 133.1h.5M211.6 132.8v.5M189.1 145.9h.5M189.4 145.7v.5"/>
<path d="M204 145.9h.5M204.2 145.7v.5"/>
</g>
<g fill="none" stroke="#000" stroke-width=".2" stroke-dasharray="1.3 .6" stroke-dashoffset=".6" stroke-linecap="butt">
<path d="M82.4 22.1a.22 .22 0 0 0 .3-.2 .22 .22 0 0 0-.3-.2 .22 .22 0 0 0-.1 .3l.1 .1M83.9 22.9a.22 .22 0 0 0 .2-.2 .22 .22 0 0 0-.2-.2 .22 .22 0 0 0-.2 .3l.2 .1M340 24.2a.18 .18 0 0 0 .1-.3 .18 .18 0 0 0-.3 0l.2 .3M341.5 23.3a.18 .18 0 0 0 .1-.2 .18 .18 0 0 0-.3 0l.2 .2M43.3 46.4a.22 .22 0 0 0 .2-.3 .22 .22 0 0 0-.2-.2 .22 .22 0 0 0-.2 .3l.2 .2M44.7 43.9a.22 .22 0 0 0 .3-.3 .22 .22 0 0 0-.3-.2 .22 .22 0 0 0-.1 .3l.1 .2M379.1 45.1a.18 .18 0 0 0 .2-.3 .18 .18 0 0 0-.3 0l.1 .3M380.6 47.6a.18 .18 0 0 0 .1-.3 .18 .18 0 0 0-.3 0l.2 .3M82.4 82.9a.22 .22 0 0 0-.2 .2 .22 .22 0 0 0 .2 .2 .22 .22 0 0 0 .2-.3l-.2-.1M83.9 80.3a.22 .22 0 0 0-.3 .3 .22 .22 0 0 0 .3 .2 .22 .22 0 0 0 .2-.3l-.2-.2M340 81.6a.18 .18 0 0 0-.1 .3 .18 .18 0 0 0 .3 0l-.2-.3M341.5 84.1a.18 .18 0 0 0-.2 .3 .18 .18 0 0 0 .3 0l-.1-.3"/>
<path d="M43.3 103.8a.22 .22 0 0 0-.3 .2 .22 .22 0 0 0 .3 .2 .22 .22 0 0 0 .2-.3l-.2-.1M44.7 104.6a.22 .22 0 0 0-.2 .2 .22 .22 0 0 0 .3 .3 .22 .22 0 0 0 .1-.4l-.2-.1M379.1 105.8a.18 .18 0 0 0-.1 .3 .18 .18 0 0 0 .3 0l-.2-.3M380.6 105a.18 .18 0 0 0-.1 .3 .18 .18 0 0 0 .3 0l-.2-.3"/>
</g>
<g fill="none" stroke="#000" stroke-width=".2" stroke-dasharray="1.3 .6" stroke-dashoffset=".4" stroke-linecap="butt">
<path d="M73.3 32.5l-.3 .3a.34 .34 0 0 0 .1 .6 .34 .34 0 0 0 .4-.4l.1-.3a.21 .21 0 0 0-.1-.2 .21 .21 0 0 0-.2 0M79.2 25.6l-.2 .3a.34 .34 0 0 0 0 .6 .34 .34 0 0 0 .5-.4l.1-.3a.21 .21 0 0 0-.1-.2 .21 .21 0 0 0-.3 0M81.7 34.7l-.3 .3a.34 .34 0 0 0 .1 .6 .34 .34 0 0 0 .5-.4v-.3a.21 .21 0 0 0-.1-.2 .21 .21 0 0 0-.2 0M348 35.1a.31 .31 0 0 0-.4 .1 .31 .31 0 0 0 .2 .4l.2 .2a.29 .29 0 0 0 .4-.1 .29 .29 0 0 0-.1-.4l-.3-.2M348 40a.31 .31 0 0 0-.4 .1 .31 .31 0 0 0 .2 .4l.2 .2a.29 .29 0 0 0 .4-.1 .29 .29 0 0 0-.1-.4l-.3-.2M51.3 48l-.2 .3a.34 .34 0 0 0 0 .6 .34 .34 0 0 0 .5-.4l.1-.3a.21 .21 0 0 0-.1-.2 .21 .21 0 0 0-.3 0M51.3 52.9l-.2 .3a.34 .34 0 0 0 0 .5 .34 .34 0 0 0 .5-.3l.1-.3a.21 .21 0 0 0-.1-.2 .21 .21 0 0 0-.3 0M79.2 52.5l-.2 .2a.34 .34 0 0 0 0 .6 .34 .34 0 0 0 .5-.4l.1-.2a.21 .21 0 0 0-.1-.3 .21 .21 0 0 0-.3 .1M370 44.9a.31 .31 0 0 0-.4 .2 .31 .31 0 0 0 .2 .4l.2 .2a.29 .29 0 0 0 .4-.1 .29 .29 0 0 0-.2-.4l-.2-.3M375.9 44.9a.31 .31 0 0 0-.4 .2 .31 .31 0 0 0 .2 .3l.2 .3a.29 .29 0 0 0 .4-.2 .29 .29 0 0 0-.1-.4l-.3-.2M378.4 56.8a.31 .31 0 0 0-.4 .2 .31 .31 0 0 0 .2 .4l.2 .2a.29 .29 0 0 0 .4-.1 .29 .29 0 0 0-.1-.4l-.3-.3M79.2 79.3l-.2 .3a.34 .34 0 0 0 0 .6 .34 .34 0 0 0 .5-.4l.1-.3a.21 .21 0 0 0-.1-.2 .21 .21 0 0 0-.3 0"/>
<path d="M81.7 67.4l-.3 .2a.34 .34 0 0 0 .1 .6 .34 .34 0 0 0 .5-.3v-.3a.21 .21 0 0 0-.1-.3 .21 .21 0 0 0-.2 .1M375.9 71.7a.31 .31 0 0 0-.4 .2 .31 .31 0 0 0 .2 .4l.2 .2a.29 .29 0 0 0 .4-.1 .29 .29 0 0 0-.1-.4l-.3-.3M375.9 98.6a.31 .31 0 0 0-.4 .2 .31 .31 0 0 0 .2 .4l.2 .2a.29 .29 0 0 0 .4-.1 .29 .29 0 0 0-.1-.4l-.3-.3M378.4 89.5a.31 .31 0 0 0-.4 .2 .31 .31 0 0 0 .2 .4l.2 .2a.29 .29 0 0 0 .4-.1 .29 .29 0 0 0-.1-.4l-.3-.3"/>
</g>
<path d="M77.4 26.1l-.4 .4a.39 .39 0 0 0 .1 .7 .39 .39 0 0 0 .6-.4l.1-.4a.27 .27 0 0 0-.1-.3 .27 .27 0 0 0-.3 0M77.4 30l-.4 .4a.39 .39 0 0 0 .1 .7 .39 .39 0 0 0 .6-.4l.1-.4a.27 .27 0 0 0-.1-.3 .27 .27 0 0 0-.3 0M346.5 27.3a.34 .34 0 0 0-.5 .2 .34 .34 0 0 0 .2 .4v.1a.39 .39 0 0 0 .6 .4 .39 .39 0 0 0 0-.7l-.3-.4M346.5 31.3a.34 .34 0 0 0-.5 .1 .34 .34 0 0 0 .2 .5v.1a.39 .39 0 0 0 .6 .3 .39 .39 0 0 0 0-.6l-.3-.4M49.8 42.1l-.4 .3a.39 .39 0 0 0 .1 .7 .39 .39 0 0 0 .6-.4l.1-.4a.27 .27 0 0 0-.1-.3 .27 .27 0 0 0-.3 .1M49.8 46l-.4 .4a.39 .39 0 0 0 .1 .6 .39 .39 0 0 0 .6-.3l.1-.4a.27 .27 0 0 0-.1-.3 .27 .27 0 0 0-.3 0M374.1 43.3a.34 .34 0 0 0-.4 .1 .34 .34 0 0 0 .1 .5v.1a.39 .39 0 0 0 .6 .3 .39 .39 0 0 0 .1-.6l-.4-.4M374.1 47.2a.34 .34 0 0 0-.4 .1 .34 .34 0 0 0 .1 .5v.1a.39 .39 0 0 0 .6 .3 .39 .39 0 0 0 .1-.6l-.4-.4" fill="none" stroke="#000" stroke-width=".2" stroke-dasharray="1.3 .6" stroke-dashoffset=".1" stroke-linecap="butt"/>
<path d="M196.8 92.6v80.9" fill="none" stroke="#000" stroke-width=".2" stroke-dasharray="15.2 1.3 1.3 1.3" stroke-dashoffset="5.3"/>
<path d="M228.5 133.1h-63.4" fill="none" stroke="#000" stroke-width=".2" stroke-dasharray="15.2 1.3 1.3 1.3" stroke-dashoffset="4.5"/>
<path d="M211.8 107.5h-30M181.8 158.1h30" fill="none" stroke="#000" stroke-width=".2" stroke-dasharray="15.2 1.3 1.3 1.3" stroke-dashoffset="2.1"/>
<path d="M196.8 133.1l-7.4 12.8" fill="none" stroke="#c0c0c0" stroke-width=".2" stroke-dasharray="15.2 1.3 1.3 1.3" stroke-dashoffset="7.4"/>
<path d="M196.8 133.1h-24.6" fill="none" stroke="#c0c0c0" stroke-width=".2" stroke-dasharray="15.2 1.3 1.3 1.3" stroke-dashoffset="4.9"/>
<g fill="none" stroke="#c0c0c0" stroke-width=".35">
<path d="M65 5v5M115 5v5M165 5v5M215 5v10M265 5v5M315 5v5M365 5v5M15 48.5h5M410 48.5h5M15 98.5h5M410 98.5h5M15 148.5h10"/>
<path d="M405 148.5h10M15 198.5h5M410 198.5h5M15 248.5h5M410 248.5h5M65 287v5M115 287v5M165 287v5M215 282v10M265 287v5M315 287v5M365 287v5"/>
</g>
<g fill="none" stroke="#c0c0c0" stroke-width=".5">
<path d="M342.6 231.7v54.9M374.3 231.7v16.2M410.2 231.7h-150v55.3M342.6 247.9h67.5M260.2 278.3h82.4M260.2 270.9h82.4M313.2 278.3v8.6M323.9 278v8.6M342.6 273.5h67.4M377.8 273.5v13.1M400.6 273.5v9.3M313.2 283h96.8"/>
<path d="M394.3 282.8v4.2"/>
</g>
<path d="M15 5h400v287h-400zM20 9.6h390v277h-390z" fill="none" stroke="#c0c0c0" stroke-width=".7"/>
<g fill="none" stroke="#808000" stroke-width=".2" stroke-dasharray="15.2 1.3 1.3 1.3">
<path d="M182 118.2h-.1M182.3 118.6l-.2-.2M182.3 118.6l.2 .2M182.7 118.9v.1M189.4 119.7v-.2M196.8 112.6v-.2M196.8 112.6v.3M196.8 112.1v-.1M196.8 113.1v.1M204.2 119.7v-.2M210.9 118.9l-.1 .1M211.6 118.2h.1"/>
<path d="M175.8 133.1h.1M176.3 133.1h-.2M176.3 133.1h.3M176.8 133.1h.1M181.4 133.1h-.1M181.9 132.6v-.2M181.9 133.6v.1M182.4 133.1h.2M188.9 120.2h-.2M189.4 120.7v.2M189.9 120.2h.1M203.7 120.2h-.2"/>
<path d="M204.2 120.7v.2M204.7 120.2h.2M211.1 133.1h-.1M211.6 132.6v-.2M211.6 133.6v.1M212.1 133.1h.2M216.7 133.1h.1M217.2 133.1h.3M217.2 133.1h-.2M217.7 133.1h.1M182 147.9h-.1M182.3 147.5l-.2 .2"/>
<path d="M182.3 147.5l.2-.2M182.7 147.2v-.1M188.9 145.9h-.2M189.4 145.4v-.2M189.4 146.4v.2M189.9 145.9h.1M196.8 153.5v.3M196.8 153.5v-.2M196.8 154v.1M196.8 153v-.1M203.7 145.9h-.2M204.2 145.4v-.2"/>
<path d="M204.2 146.4v.2M204.7 145.9h.2M210.9 147.2l-.1-.1M211.2 147.5l.2 .2M211.2 147.5l-.1-.2M211.6 147.9h.1"/>
</g>
<path d="M190.4 86l6.4 1-6.4 1zM190.4 178.1l6.4 1-6.4 1z" fill="#000"/>
<g fill="#808080">
<path d="M183.8 120.4l2.1 2.6-2.8-1.9z"/>
<path d="M228.6 91.6l.7 .7-2.6 2.1z"/>
<path d="M105.7 211.1l3.4 .4-.3 1z"/>
<path d="M150.6 133.1l.6 3.2-1 .1zM171.2 170.9l2.5 2.2-3.1-1.4z"/>
<path d="M166.8 194.7l3.3-.5v1zM223.5 194.2l3.3 .5-3.3 .5zM183.3 186.7l3.3-.5v1zM207 186.2l3.3 .5-3.3 .5zM317.5 120l.5 3.3h-1zM317 142.8h1l-.5 3.4z"/>
<path d="M284.2 116.1l3.3 .5-3.3 .5zM288.5 116.6l3.3-.5v1z"/>
<path d="M284.2 83.8l3.3 .5-3.3 .5zM289.5 84.3l3.3-.5v1z"/>
<path d="M236.8 109.5l.5 3.3h-1zM236.3 102.2h1l-.5 3.3zM242.8 133.1l.5 3.3h-1zM242.3 104.2h1l-.5 3.3zM248.8 158.1l.5 3.3h-1zM248.3 129.7h1l-.5 3.4z"/>
<path d="M138.8 94.3l.5 3.3h-1zM138.3 168.5h1l-.5 3.3zM236.3 152.7h1l-.5 3.4zM236.8 160.1l.5 3.3h-1z"/>
<path d="M277 117.1h1l-.5 3.4zM277.5 145.7l.5 3.3h-1z"/>
<path d="M183.3 101.2l3.3-.5v1zM207 100.7l3.3 .5-3.3 .5z"/>
</g>
<g font-size="5.3">
<text x="41" y="8.9">8</text>
<text x="88.5" y="8.9">7</text>
<text x="138.5" y="8.9">6</text>
<text x="188.5" y="8.9">5</text>
<text x="238.5" y="8.9">4</text>
<text x="288.5" y="8.9">3</text>
<text x="338.5" y="8.9">2</text>
<text x="386" y="8.9">1</text>
<text x="16.2" y="30.7">F</text>
<text x="411.2" y="30.7">F</text>
<text x="16.1" y="74.9">E</text>
<text x="411.1" y="74.9">E</text>
<text x="15.5" y="124.9">D</text>
<text x="410.5" y="124.9">D</text>
<text x="15.4" y="174.9">C</text>
<text x="410.4" y="174.9">C</text>
<text x="16" y="224.9">B</text>
<text x="411" y="224.9">B</text>
<text x="15.5" y="269.2">A</text>
<text x="410.5" y="269.2">A</text>
<text x="41" y="290.9">8</text>
<text x="88.5" y="290.9">7</text>
<text x="138.5" y="290.9">6</text>
<text x="188.5" y="290.9">5</text>
<text x="238.5" y="290.9">4</text>
<text x="288.5" y="290.9">3</text>
<text x="338.5" y="290.9">2</text>
<text x="386" y="290.9">1</text>
</g>
<g font-size="4.7" fill="#808080">
<text x="270.8" y="83.3">20,0</text>
<text x="232.7" y="86.5" transform="rotate(-47 232.7 86.5)">R3,0</text>
<text x="147.7" y="100.1">297,0</text>
<text x="171" y="100.2">270,0</text>
<text x="235.8" y="97.9" transform="rotate(-90 235.8 97.9)">40,0</text>
<text x="313.2" y="111.1">+0,05</text>
<text x="302.8" y="115.6">10,0</text>
<text x="316" y="115.6">0,00</text>
<text x="241.8" y="126.1" transform="rotate(-90 241.8 126.1)">255,5</text>
<text x="276.4" y="136.2" transform="rotate(-90 276.4 136.2)">252,0</text>
<text x="302.9" y="137.3">262,0</text>
<text x="315.8" y="132.8">H8 +0,081</text>
<text x="325.7" y="137.3">0,000</text>
<text x="137.8" y="138.9" transform="rotate(-90 137.8 138.9)">775,0</text>
<text x="155.9" y="152.6" transform="rotate(60 155.9 152.6)">60°</text>
<text x="247.8" y="151.4" transform="rotate(-90 247.8 151.4)">250,0</text>
<text x="235.8" y="176.7" transform="rotate(-90 235.8 176.7)">40,0</text>
<text x="191" y="185.7">270,0</text>
<text x="191" y="193.7">600,0</text>
<text x="121.4" y="214.3" transform="rotate(15 121.4 214.3)">3,0 X 45°</text>
</g>
<g font-size="4.7">
<text x="184.1" y="84.9">A</text>
<text x="103.6" y="167.7">C</text>
<text x="184.1" y="184.4">A</text>
<text x="274" y="184.8">SECTION A-A</text>
<text x="94.2" y="218.8">DETAIL C</text>
<text x="91.8" y="223.4">SCALE 1 : 5</text>
<text x="262.6" y="240.5">Note: All threaded holes are blind.</text>
<text x="262.6" y="249.6">20mm thick aluminium plate.</text>
</g>
<text font-size="4.2" x="344" y="240.9">DTU MPP</text>
<text font-size="3.9" x="403" y="279.6">A3</text>
<g font-size="3.2">
<text x="378" y="237">Magnus Bolt Kjer</text>
<text x="378" y="241.1">mbokj@mek.dtu.dk</text>
</g>
<g font-size="2.8">
<text x="262.9" y="275.4">MATERIAL:</text>
<text x="310.7" y="275.4">WEIGHT [g]:</text>
<text x="262.6" y="283.6">FINISH:</text>
</g>
<g font-size="2">
<text x="261.6" y="234.6">NOTE:</text>
<text x="344.1" y="252.7">TITLE/DESCRIPTION:</text>
<text x="315.1" y="281.3">DRAWN</text>
<text x="330.2" y="281.3">MBOKJ</text>
<text x="345.4" y="276.3">UNLESS OTHERWISE SPECIFIED:</text>
<text x="345.4" y="278.8">DIMENSIONS ARE IN MILLIMETERS</text>
<text x="345.4" y="281.3">TOLERANCES: DIN ISO 2768-1 m</text>
<text x="380.6" y="277.8">DEBURR AND BREAK</text>
<text x="380.6" y="280.3">SHARP EDGES</text>
<text x="316.4" y="285.6">DATE</text>
<text x="328.7" y="285.6">26/10/2023</text>
<text x="349" y="285.6">DO NOT SCALE DRAWING</text>
<text x="381.9" y="285.6">SCALE:1:10</text>
<text x="396.5" y="285.6">SHEET 1 OF 3</text>
</g>
</svg>
